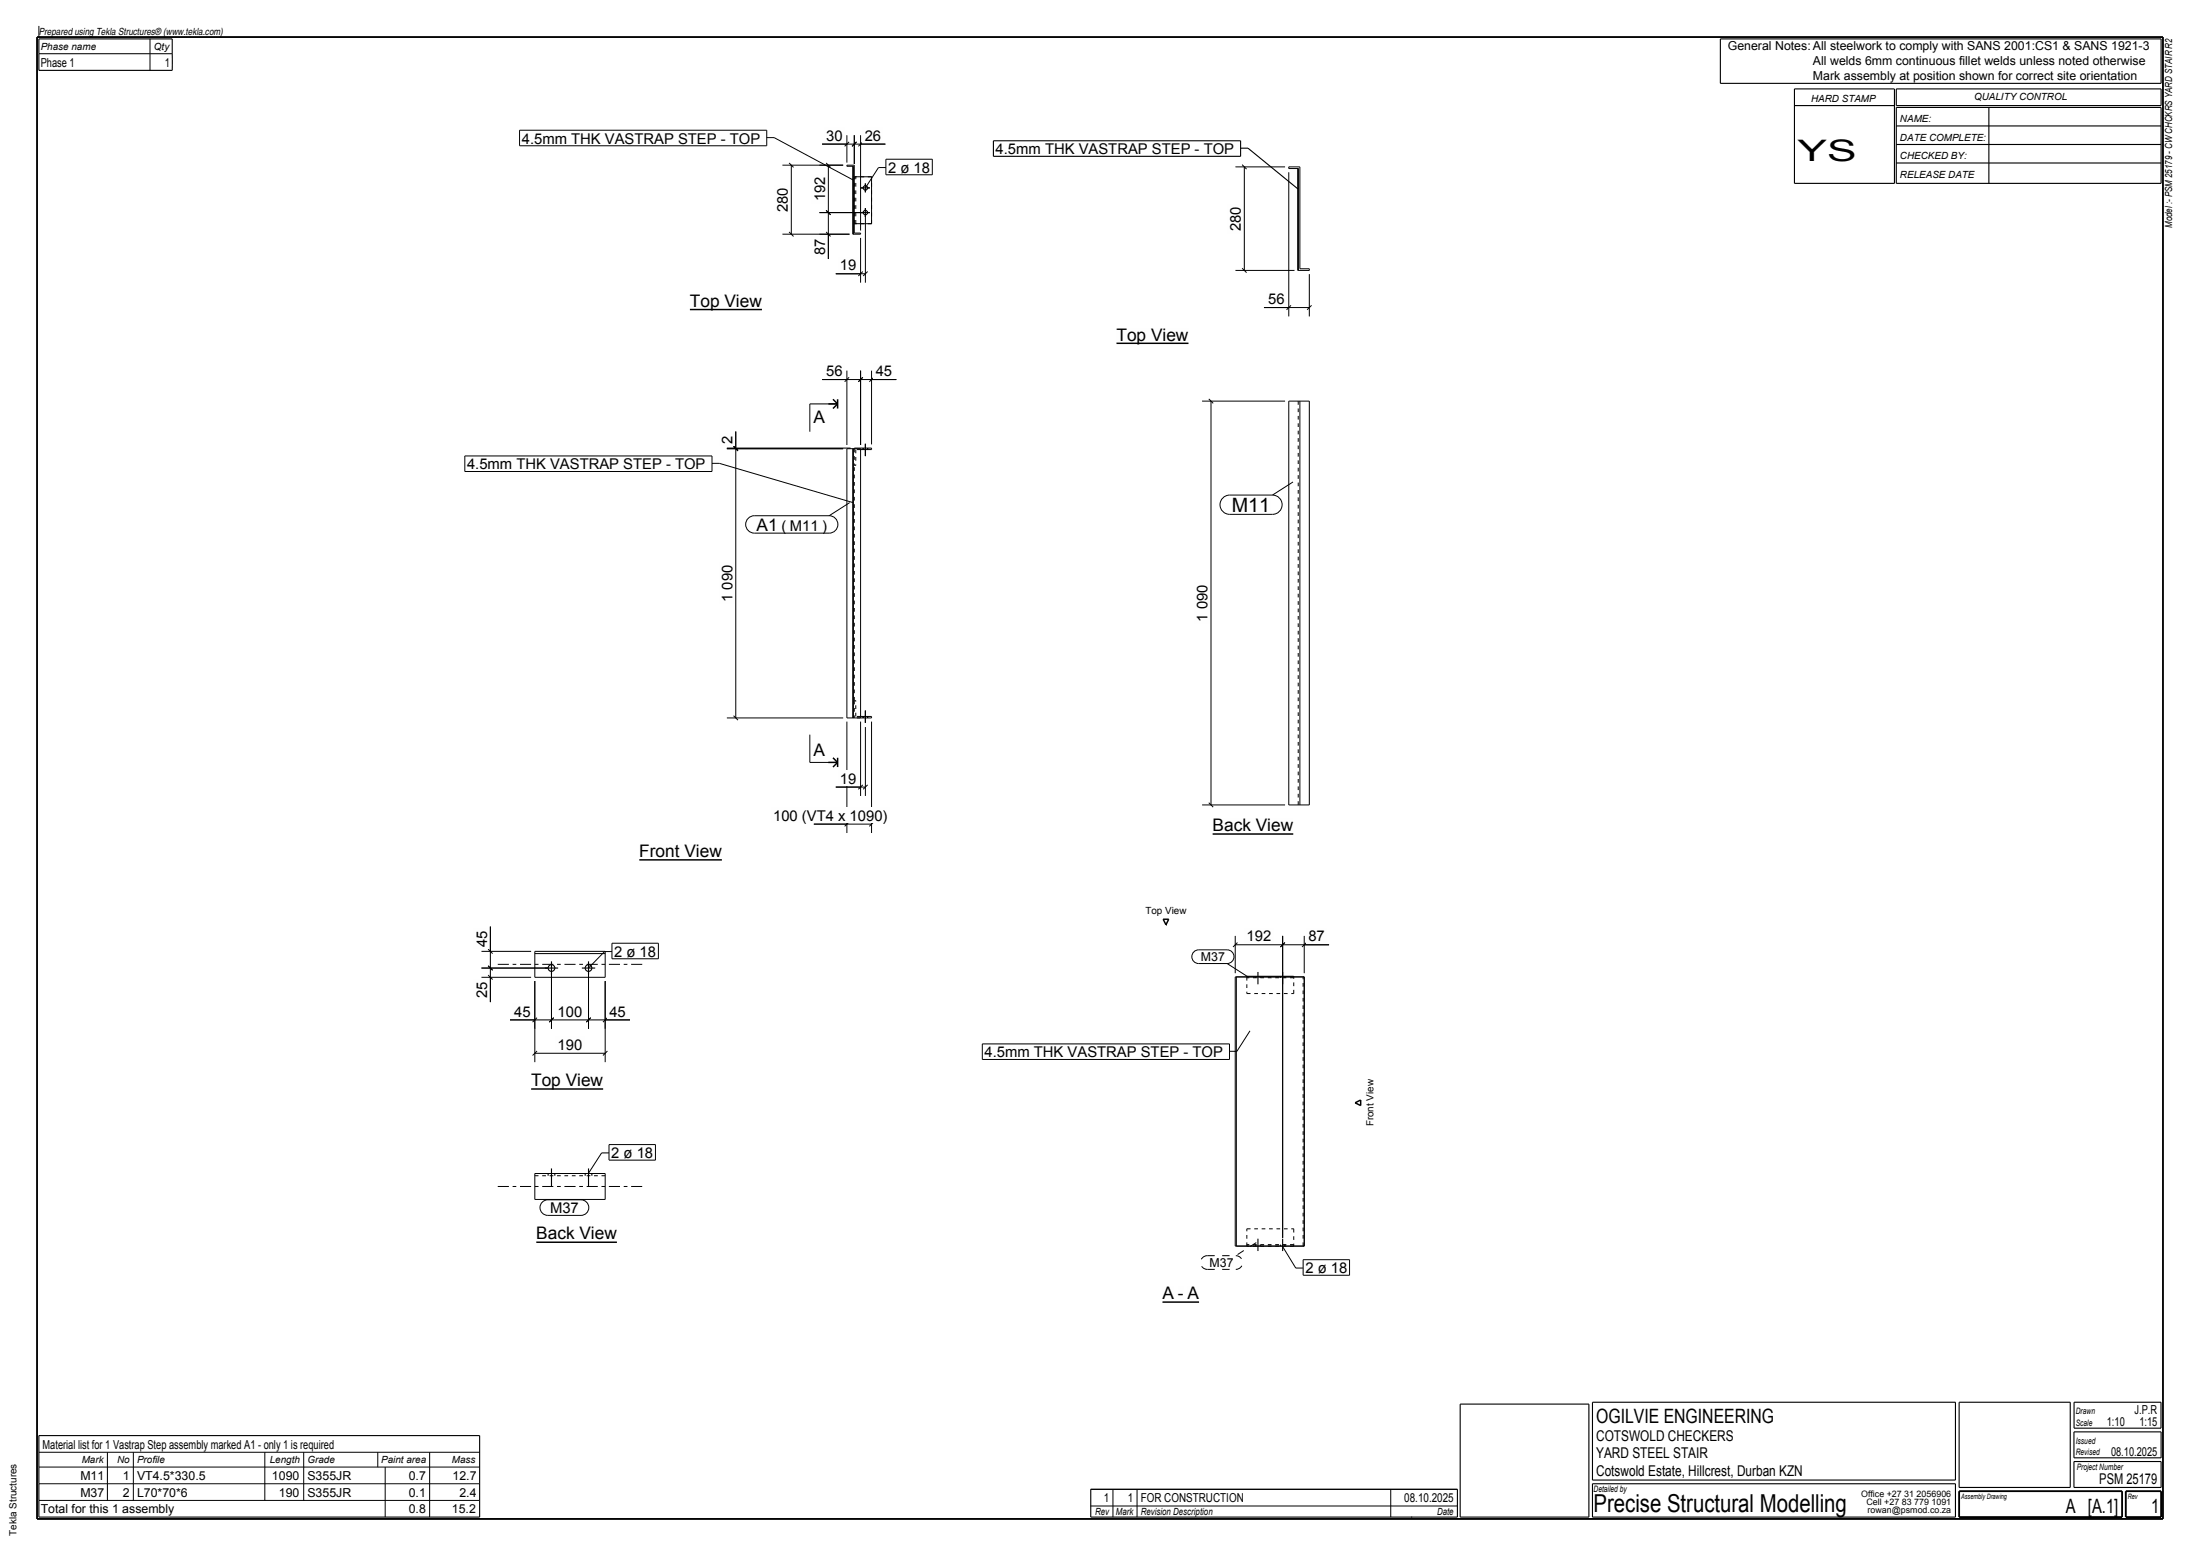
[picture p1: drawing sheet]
<svg xmlns="http://www.w3.org/2000/svg" width="594mm" height="420mm" viewBox="0 0 594 420" stroke-linecap="round" stroke-linejoin="round" font-family="sans-serif">
<path d="M10 10h574v400h-574z" fill="none" stroke="#000" stroke-width=".5"/>
<path d="M172.6 232.1h22.3" fill="none" stroke="#000" stroke-width=".4"/>
<path d="M172.6 227.8h22.3v3.5h-22.3z" fill-rule="evenodd" fill="#fefefb"/>
<path d="M186.3 83.6h19.4" fill="none" stroke="#000" stroke-width=".4"/>
<path d="M186.3 79.3h19.4v3.5h-19.4z" fill-rule="evenodd" fill="#fefefb"/>
<path d="M313.9 351.5h9.8" fill="none" stroke="#000" stroke-width=".4"/>
<g fill="#fefefb">
<path d="M313.9 347.2h3.1v3.5h-3.1z" fill-rule="evenodd"/>
<path d="M318 347.2h1.6v3.5h-1.6z" fill-rule="evenodd"/>
<path d="M320.6 347.2h3.1v3.5h-3.1z" fill-rule="evenodd"/>
</g>
<path d="M314.1 248.1h1.5l-.8 1.5zM143.4 293.9h19.5M365.9 297.7l1.5-.8v1.5z" fill="none" stroke="#000" stroke-width=".4"/>
<path d="M143.4 289.7h19.5v3.5h-19.5z" fill-rule="evenodd" fill="#fefefb"/>
<path d="M144.8 335.3h21.8" fill="none" stroke="#000" stroke-width=".4"/>
<path d="M144.8 331.1h21.8v3.5h-21.8z" fill-rule="evenodd" fill="#fefefb"/>
<path d="M301.5 92.7h19.4" fill="none" stroke="#000" stroke-width=".4"/>
<path d="M301.5 88.4h19.4v3.5h-19.4z" fill-rule="evenodd" fill="#fefefb"/>
<path d="M327.4 225.1h21.8" fill="none" stroke="#000" stroke-width=".4"/>
<path d="M327.4 220.9h21.8v3.5h-21.8z" fill-rule="evenodd" fill="#fefefb"/>
<g fill="none" stroke="#000" stroke-width=".27" stroke-dasharray="1 1 1 1" stroke-linecap="butt">
<path d="M235.3 47.7h-4.6M230.7 60.4v-12.7M231.1 60.4v-12.7M235.3 60.4h-4.6M235.3 60.4v-12.7M230.7 121.1v4.5M231.1 121.4v4.2M231.1 125.6h-.4M232.4 121.4h-1.3M230.7 189.1v4.7M230.7 189.1v-63.5M231.1 193.4v-4.3"/>
<path d="M231.1 189.1h-.4M232.4 193.8h-1.7M232.4 193.4h-1.3M350.5 217.3v-109M336.6 263.7v4.5M336.6 268.2h12.7M349.3 263.9h-12.7M349.3 268.2v-4.5M163.4 317.4h-19M336.6 336.4v-4.7M336.6 331.7h12.7M349.3 331.7v4.7"/>
<path d="M349.3 336.4h-12.7M349.3 336h-12.7M351.8 336.4v-72.7"/>
</g>
<g fill="none" stroke="#000" stroke-width=".3">
<path d="M10.5 10.5h36v8.5h-36zM464.5 10.5h119v12h-119zM335 40h2l13.5 11M484.5 24h27v25.5h-27zM484.5 28.5h27M512 24h71.5v4.5h-71.5zM512 29h71.5v20.5h-71.5zM512 34h71.5M512 39h71.5M537 29v20.5M232.5 50.7h2.4M232.5 57.4h2.4"/>
<path d="M233.7 49.5v2.4M233.7 56.2v2.4M512 44h71.5M233.7 119.8v3.3M233.1 120.9v.5M234.3 120.9v.5M233.1 193.4v.4M233.7 191.8v3.3M234.3 193.4v.4M148.9 259.5v3.6M158.9 259.5v3.6M147.1 261.3h3.6"/>
<path d="M157.1 261.3h3.6M339 263.5v.4M339.6 262.4v3.3M340.2 263.5v.4M345.7 263.5v.4M346.3 262.4v3.3M346.9 263.5v.4M148 316.8v.6M148.9 315.4v5M149.8 316.8v.6M158 316.8v.6M158.9 315.4v5"/>
<path d="M159.8 316.8v.6M339 336v.4M339.6 334.4v3.3M340.2 336v.4M345.7 336v.4M346.3 334.4v3.3M346.9 336v.4M394.3 379h34.7v30.5h-34.7zM430 378.5h98v21h-98zM529 378.5h30v23h-30zM560 378.5h23.5v7h-23.5zM10.5 387.5h119v22h-119z"/>
<path d="M560 394.5h23.5v7h-23.5zM560 386.5h23.5v7h-23.5zM294.5 402h99v7.5h-99zM430 400.5h98v9h-98z"/>
<circle cx="233.7" cy="50.7" r=".6"/>
<circle cx="233.7" cy="57.4" r=".6"/>
<circle cx="148.9" cy="261.3" r=".9"/>
<circle cx="158.9" cy="261.3" r=".9"/>
</g>
<g fill="none" stroke="#000" stroke-width=".27">
<path d="M10.5 7v3M10.5 14.5h36M40.5 10.5v8.5M207 37.1h2l21.3 11.5M222 38.9h17.1M228.7 36.5v7.4M229.3 38.3l-1.2 1.2M230.7 36.5v7.8M231.3 38.3l-1.2 1.2M232.4 36.5v25.7M233 38.3l-1.2 1.2M211.3 44.6h16.4"/>
<path d="M213.1 44l1.2 1.2M213.7 44.6v18.6M221.3 57.4h11.4M223.1 56.8l1.2 1.2M223.1 44l1.2 1.2M223.7 44.6v25.3M230.3 44.9v18.3h2.1v-.3h-1.7v-18.3h-2v.3h1.7v18.3M230.7 47.7h4.6v12.7h-4.6M233.7 58.4v17.9M239.2 45.2h-2l-3.5 5.5M333.6 45h13.4M335.4 44.4l1.2 1.2"/>
<path d="M336 45v28M348 46.5v38.9M350.4 45.5v27.5h3.1v-.5h-2.5v-27.5h-3v.5h2.5v27.5M211.3 63.2h18.1M213.1 62.6l1.2 1.2M223.1 62.6l1.2 1.2M225.7 73.9h8M232.4 64.2v12.1M233 73.3l-1.2 1.2M234.3 73.3l-1.2 1.2M333.6 73h15.9M335.4 72.4l1.2 1.2"/>
<path d="M353.5 74v11.4M341.3 83h12.2M348.6 82.4l-1.2 1.2M354.1 82.4l-1.2 1.2M198.7 116.5v77.3M222 102.4h20M226.2 109h-7.5v7.5M228.7 100v20.1M229.3 101.9l-1.2 1.1M232.4 100v20.1M233 101.9l-1.2 1.1M235.3 100v19.9"/>
<path d="M235.9 101.9l-1.2 1.1M324.6 108.3h22.4M326.4 107.7l1.2 1.2M327 108.3v109M348 108.3h5.5v109h-5.5zM351 108.3v109M192.2 125.1h2l36.1 10.6M196.3 120.9h33.4M196.3 121.1h31.4M198.1 120.5l1.2 1.2M198.1 120.4l1.2 1.1M229.4 135.7l-5.5 3.5"/>
<path d="M230.3 121.1v72.7M230.4 121.1v72.7M230.7 121.1v-.2h4.6v.5h-2.9M349.1 130.1l-5.5 3.5M196.3 193.8h31.4M198.1 193.2l1.2 1.2M218.7 198.3v7.5h7.5M228.7 194.8v30M232.4 193.4h2.9v.4h-6.6v-72.7h3.7v72.7M232.4 194.8v20.1M233.7 196.3v18.6M235.3 194.8v30"/>
<path d="M225.7 212.4h8M233 211.9l-1.2 1.1M234.3 211.9l-1.2 1.1M324.6 217.3h22.4M326.4 216.7l1.2 1.2M219.7 222.4h15.6M229.3 221.8l-1.2 1.2M235.9 221.8l-1.2 1.2M130 256.8h13.4M131.8 256.2l1.2 1.2M132.4 250.1v20.4M144.4 256.8h19v7h-19z"/>
<path d="M144.4 257.4h19M165.2 256.8h-2l-4.3 4.5M333.5 252.6v10.1M333.5 255h25.3M334.1 254.4l-1.2 1.2M346.3 252.6v81.6M346.9 254.4l-1.2 1.2M352.1 252.6v10.1M352.7 254.4l-1.2 1.2M130 263.8h13.4M130 261.3h17.9M131.8 260.7l1.2 1.2"/>
<path d="M131.8 263.2l1.2 1.2M137.7 275.3h32.4M144.4 264.8v21.9M145 274.7l-1.2 1.2M148.9 262.3v15.4M149.5 274.7l-1.2 1.2M158.9 262.3v15.4M159.5 274.7l-1.2 1.2M163.4 264.8v21.9M164 274.7l-1.2 1.2M331.3 260.1l5.6 3.5M333.5 263.7h18.6v72.7h-18.6z"/>
<path d="M333.8 263.7v72.7M336.6 263.7v-.2h12.7v.2M337.5 278.2l-3.5 5.6h-2M144.4 284.3h19M145 283.7l-1.2 1.2M164 283.7l-1.2 1.2M144.4 316.8h19v7h-19zM164.4 311.2h-2l-3.5 5.5M346.3 336.5l3.5 5.8h2M10.5 392h119M10.5 396h119M29 392v13"/>
<path d="M36 392v13M71.5 392v13M82 392v13M102 392v4M104 396v13.5M116 392v17.5M10.5 400.5h119M10.5 405h119M294.5 402h99M294.5 406.5h99M300.5 402v7.5M307 402v7.5"/>
<path d="M375.5 402v7.5M381 409.5h.1"/>
</g>
<path d="M134.4 260.3h39M134.4 320.3h39" fill="none" stroke="#000" stroke-width=".27" stroke-dasharray="3 1 1 1" stroke-linecap="butt"/>
<path d="M339.2 335.4l-5.5 3.5" fill="none" stroke="#000" stroke-width=".27" stroke-dasharray="2 2" stroke-linecap="butt"/>
<path d="M529 402.5h44v7h-44zM574 402.5h9.5v7h-9.5z" fill="none" stroke="#000" stroke-width=".5"/>
<path d="M219.7 110.8h3.1v3.5h-3.1z" fill-rule="evenodd" fill="#fefefb"/>
<path d="M223.7 109h2.5M224.9 107.8l1.3 1.2M226.2 107.8v2.5M226.2 109l-1.3 1.3" fill="none" stroke="#000" stroke-width=".4"/>
<path d="M219.7 200.5h3.1v3.5h-3.1z" fill-rule="evenodd" fill="#fefefb"/>
<path d="M223.7 205.8h2.5M224.9 204.5l1.3 1.3M226.2 204.5v2.5M226.2 205.8l-1.3 1.2" fill="none" stroke="#000" stroke-width=".4"/>
<g fill="#fefefb">
<path d="M204.3 139.8h5.7v3.5h-5.7z" fill-rule="evenodd"/>
<path d="M204.3 139.8h5.7v3.5h-5.7z" fill-rule="evenodd"/>
<path d="M211 140.3h1.4v3h-1.4z" fill-rule="evenodd"/>
<path d="M211 140.3h1.4v3h-1.4z" fill-rule="evenodd"/>
<path d="M213.3 140.3h7.7v3h-7.7z" fill-rule="evenodd"/>
<path d="M213.3 140.3h7.7v3h-7.7z" fill-rule="evenodd"/>
<path d="M221.9 140.3h1.4v3h-1.4z" fill-rule="evenodd"/>
<path d="M221.9 140.3h1.4v3h-1.4z" fill-rule="evenodd"/>
</g>
<path d="M202.2 139.7l1.5-.5h20.2a2.35 2.35 0 0 1 2.3 2.4 2.35 2.35 0 0 1-2.3 2.3h-20.2a2.35 2.35 0 0 1-2.2-1.6 2.35 2.35 0 0 1 .7-2.6z" fill="none" stroke="#000" stroke-width=".27"/>
<g fill="#fefefb">
<path d="M126.1 123.7h65.5v3h-65.5z" fill-rule="evenodd"/>
<path d="M126.1 123.7h65.5v3h-65.5z" fill-rule="evenodd"/>
</g>
<path d="M125.5 123.1h66.7v4.2h-66.7z" fill="none" stroke="#000" stroke-width=".27"/>
<g fill="#fefefb">
<path d="M194.2 117h4.2v3.4h-4.2z" fill-rule="evenodd"/>
<path d="M194.2 151.8h4.2v11.3h-4.2z" fill-rule="evenodd"/>
<path d="M226.2 208h5.6v4.1h-5.6z" fill-rule="evenodd"/>
<path d="M235.8 97.9h5.7v4.3h-5.7z" fill-rule="evenodd"/>
<path d="M222.5 97.9h5.6v4.3h-5.6z" fill-rule="evenodd"/>
<path d="M208.1 217.9h32.1v4.2h-32.1z" fill-rule="evenodd"/>
<path d="M222.5 34.4h5.6v4.2h-5.6z" fill-rule="evenodd"/>
<path d="M239.8 43.6h11.3v3h-11.3z" fill-rule="evenodd"/>
<path d="M239.8 43.6h11.3v3h-11.3z" fill-rule="evenodd"/>
</g>
<path d="M239.2 43h12.5v4.2h-12.5z" fill="none" stroke="#000" stroke-width=".27"/>
<g fill="#fefefb">
<path d="M140.9 35.7h65.5v3h-65.5z" fill-rule="evenodd"/>
<path d="M140.9 35.7h65.5v3h-65.5z" fill-rule="evenodd"/>
</g>
<path d="M140.3 35.1h66.7v4.2h-66.7z" fill="none" stroke="#000" stroke-width=".27"/>
<g fill="#fefefb">
<path d="M226.2 69.4h5.6v4.2h-5.6z" fill-rule="evenodd"/>
<path d="M219.2 47h4.2v7.9h-4.2z" fill-rule="evenodd"/>
<path d="M219.2 63.7h4.2v5.7h-4.2z" fill-rule="evenodd"/>
<path d="M209.2 50h4.2v7.8h-4.2z" fill-rule="evenodd"/>
<path d="M232.9 34.4h5.6v4.2h-5.6z" fill-rule="evenodd"/>
<path d="M324.2 257h6.5v2.5h-6.5z" fill-rule="evenodd"/>
<path d="M324.2 257h6.5v2.5h-6.5z" fill-rule="evenodd"/>
</g>
<path d="M322.3 256.9l1.3-.5h7.7a1.85 1.85 0 0 1 1.9 1.8 1.85 1.85 0 0 1-1.9 1.9h-7.7a1.85 1.85 0 0 1-1.7-1.2 1.85 1.85 0 0 1 .4-2z" fill="none" stroke="#000" stroke-width=".27"/>
<g fill="#fefefb">
<path d="M326.6 339.5h6.5v2.5h-6.5z" fill-rule="evenodd"/>
<path d="M326.6 339.5h6.5v2.5h-6.5z" fill-rule="evenodd"/>
</g>
<path d="M326 338.9h7.7M326 338.9a1.85 1.85 0 0 0-1.9 1.9 1.85 1.85 0 0 0 1.9 1.8M326 342.6h7.7M333.7 342.6a1.85 1.85 0 0 0 1.8-1.8 1.85 1.85 0 0 0-1.8-1.9" fill="none" stroke="#000" stroke-width=".27" stroke-dasharray="2 2" stroke-linecap="butt"/>
<g fill="#fefefb">
<path d="M352.4 340.6h11.4v3h-11.4z" fill-rule="evenodd"/>
<path d="M352.4 340.6h11.4v3h-11.4z" fill-rule="evenodd"/>
</g>
<path d="M351.8 340h12.6v4.2h-12.6z" fill="none" stroke="#000" stroke-width=".27"/>
<g fill="#fefefb">
<path d="M265.8 282.4h65.6v3h-65.6z" fill-rule="evenodd"/>
<path d="M265.8 282.4h65.6v3h-65.6z" fill-rule="evenodd"/>
</g>
<path d="M265.2 281.8h66.8v4.2h-66.8z" fill="none" stroke="#000" stroke-width=".27"/>
<g fill="#fefefb">
<path d="M352.7 250.5h5.6v4.2h-5.6z" fill-rule="evenodd"/>
<path d="M336 250.5h7.8v4.2h-7.8z" fill-rule="evenodd"/>
<path d="M138.2 270.8h5.7v4.2h-5.7z" fill-rule="evenodd"/>
<path d="M165.8 255.2h11.4v3h-11.4z" fill-rule="evenodd"/>
<path d="M165.8 255.2h11.4v3h-11.4z" fill-rule="evenodd"/>
</g>
<path d="M165.2 254.6h12.6v4.2h-12.6z" fill="none" stroke="#000" stroke-width=".27"/>
<g fill="#fefefb">
<path d="M163.9 270.8h5.7v4.2h-5.7z" fill-rule="evenodd"/>
<path d="M150 270.8h7.8v4.2h-7.8z" fill-rule="evenodd"/>
<path d="M150 279.8h7.8v4.2h-7.8z" fill-rule="evenodd"/>
<path d="M127.9 250.6h4.2v5.7h-4.2z" fill-rule="evenodd"/>
<path d="M127.9 264.3h4.2v5.7h-4.2z" fill-rule="evenodd"/>
<path d="M148.5 324.5h7.8v3h-7.8z" fill-rule="evenodd"/>
<path d="M148.5 324.5h7.8v3h-7.8z" fill-rule="evenodd"/>
</g>
<path d="M146.4 324.5l.9-.6h.6h9a2.1 2.1 0 0 1 2.1 2.1 2.1 2.1 0 0 1-2.1 2.1h-9a2.1 2.1 0 0 1-1.9-1.3 2.1 2.1 0 0 1 .4-2.3z" fill="none" stroke="#000" stroke-width=".27"/>
<g fill="#fefefb">
<path d="M165 309.5h11.4v3h-11.4z" fill-rule="evenodd"/>
<path d="M165 309.5h11.4v3h-11.4z" fill-rule="evenodd"/>
</g>
<path d="M164.4 308.9h12.6v4.2h-12.6z" fill="none" stroke="#000" stroke-width=".27"/>
<g fill="#fefefb">
<path d="M341.8 78.5h5.6v4.2h-5.6z" fill-rule="evenodd"/>
<path d="M268.8 38.6h65.6v3h-65.6z" fill-rule="evenodd"/>
<path d="M268.8 38.6h65.6v3h-65.6z" fill-rule="evenodd"/>
</g>
<path d="M268.2 38h66.8v4.2h-66.8z" fill="none" stroke="#000" stroke-width=".3"/>
<g fill="#fefefb">
<path d="M331.5 55.1h4.2v7.9h-4.2z" fill-rule="evenodd"/>
<path d="M322.5 157.2h4.2v11.2h-4.2z" fill-rule="evenodd"/>
<path d="M332.6 134.2h10.4v4h-10.4z" fill-rule="evenodd"/>
<path d="M332.6 134.2h10.4v4h-10.4z" fill-rule="evenodd"/>
</g>
<path d="M330.4 134.2l1.6-.6h11.6a2.6 2.6 0 0 1 2.6 2.6 2.6 2.6 0 0 1-2.6 2.6h-11.6a2.6 2.6 0 0 1-2.5-1.7 2.6 2.6 0 0 1 .9-2.9z" fill="none" stroke="#000" stroke-width=".27"/>
<text font-size="8" x="485.4" y="43.5">YS</text>
<text font-size="6.7" x="430.3" y="408.2">Precise Structural Modelling</text>
<g font-size="5.3">
<text x="332.6" y="138.2">M11</text>
<text x="431" y="384">OGILVIE ENGINEERING</text>
<text x="557.8" y="408.5">A [A.1]</text>
<text x="580.8" y="408.5">1</text>
</g>
<g font-size="4.7">
<text x="186.3" y="82.8">Top View</text>
<text x="301.5" y="91.9">Top View</text>
<text x="219.7" y="114.3">A</text>
<text x="204.3" y="143.3">A1</text>
<text x="219.7" y="204">A</text>
<text x="327.4" y="224.4">Back View</text>
<text x="172.6" y="231.3">Front View</text>
<text x="143.4" y="293.2">Top View</text>
<text x="144.8" y="334.6">Back View</text>
<text x="313.9" y="350.7">A - A</text>
</g>
<g font-size="4">
<text x="140.9" y="38.7">4.5mm THK VASTRAP STEP - TOP</text>
<text x="223.1" y="38">30</text>
<text x="233.5" y="38">26</text>
<text x="268.8" y="41.6">4.5mm THK VASTRAP STEP - TOP</text>
<text x="239.8" y="46.6">2 ø 18</text>
<text x="212.8" y="57.2" transform="rotate(-90 212.8 57.2)">280</text>
<text x="222.8" y="54.3" transform="rotate(-90 222.8 54.3)">192</text>
<text x="335.1" y="62.4" transform="rotate(-90 335.1 62.4)">280</text>
<text x="222.8" y="68.8" transform="rotate(-90 222.8 68.8)">87</text>
<text x="226.8" y="73">19</text>
<text x="342.4" y="82.1">56</text>
<text x="223.1" y="101.5">56</text>
<text x="236.4" y="101.5">45</text>
<text x="197.8" y="119.8" transform="rotate(-90 197.8 119.8)">2</text>
<text x="126.1" y="126.7">4.5mm THK VASTRAP STEP - TOP</text>
<text x="211" y="143.3">(</text>
<text x="213.3" y="143.3">M11</text>
<text x="221.9" y="143.3">)</text>
<text x="197.8" y="162.5" transform="rotate(-90 197.8 162.5)">1 090</text>
<text x="326.1" y="167.8" transform="rotate(-90 326.1 167.8)">1 090</text>
<text x="226.8" y="211.5">19</text>
<text x="208.7" y="221.5">100 (VT4 x 1090)</text>
<text x="131.5" y="255.7" transform="rotate(-90 131.5 255.7)">45</text>
<text x="336.6" y="254.1">192</text>
<text x="353.3" y="254.1">87</text>
<text x="165.8" y="258.2">2 ø 18</text>
<text x="131.5" y="269.4" transform="rotate(-90 131.5 269.4)">25</text>
<text x="138.8" y="274.4">45</text>
<text x="150.6" y="274.4">100</text>
<text x="164.5" y="274.4">45</text>
<text x="150.6" y="283.4">190</text>
<text x="265.8" y="285.4">4.5mm THK VASTRAP STEP - TOP</text>
<text x="165" y="312.5">2 ø 18</text>
<text x="148.5" y="327.5">M37</text>
<text x="352.4" y="343.6">2 ø 18</text>
<text x="431" y="389">COTSWOLD CHECKERS</text>
<text x="431" y="393.5">YARD STEEL STAIR</text>
<text x="431" y="398.5">Cotswold Estate, Hillcrest, Durban KZN</text>
<text x="566.8" y="400.5">PSM 25179</text>
</g>
<g font-size="3.3">
<text x="11" y="18">Phase 1</text>
<text x="44.5" y="18">1</text>
<text x="466.5" y="13.5">General Notes: All steelwork to comply with SANS 2001:CS1 &amp; SANS 1921-3</text>
<text x="489.5" y="17.5">All welds 6mm continuous fillet welds unless noted otherwise</text>
<text x="489.5" y="21.5">Mark assembly at position shown for correct site orientation</text>
<text x="324.2" y="259.5">M37</text>
<text x="326.6" y="342">M37</text>
<text x="576.3" y="381.7">J.P.R</text>
<text x="568.8" y="385">1:10</text>
<text x="577.6" y="385">1:15</text>
<text x="11.5" y="391">Material list for 1 Vastrap Step assembly marked A1 - only 1 is required</text>
<text x="570" y="393">08.10.2025</text>
<text x="21.7" y="399.5">M11</text>
<text x="33.1" y="399.5">1</text>
<text x="37" y="399.5">VT4.5*330.5</text>
<text x="73.4" y="399.5">1090 S355JR</text>
<text x="110.4" y="399.5">0.7</text>
<text x="122.2" y="399.5">12.7</text>
<text x="21.7" y="404">M37</text>
<text x="33.1" y="404">2</text>
<text x="37" y="404">L70*70*6</text>
<text x="75.3" y="404">190 S355JR</text>
<text x="110.4" y="404">0.1</text>
<text x="124" y="404">2.4</text>
<text x="298" y="405.5">1</text>
<text x="304.5" y="405.5">1 FOR CONSTRUCTION</text>
<text x="379.2" y="405.5">08.10.2025</text>
<text x="11" y="408.5">Total for this 1 assembly</text>
<text x="110.4" y="408.5">0.8</text>
<text x="122" y="408.5">15.2</text>
</g>
<g font-size="2.7">
<text x="10.5" y="9.5">Prepared using Tekla Structures® (www.tekla.com)</text>
<text x="11" y="13.5">Phase name</text>
<text x="41.6" y="13.5">Qty</text>
<text x="489" y="27.5">HARD STAMP</text>
<text x="533" y="27">QUALITY CONTROL</text>
<text x="513" y="33">NAME:</text>
<text x="513" y="38">DATE COMPLETE:</text>
<text x="513" y="43">CHECKED BY:</text>
<text x="513" y="48">RELEASE DATE</text>
<text x="586.5" y="61.5" transform="rotate(-90 586.5 61.5)">Model :- PSM 25179 - CW CHCKRS YARD STAIR R2</text>
<text x="309.2" y="246.6">Top View</text>
<text x="370.9" y="304" transform="rotate(-90 370.9 304)">Front View</text>
<text x="22.1" y="395">Mark</text>
<text x="31.6" y="395">No</text>
<text x="37" y="395">Profile</text>
<text x="72.8" y="395">Length</text>
<text x="83" y="395">Grade</text>
<text x="102.9" y="395">Paint area</text>
<text x="122" y="395">Mass</text>
<text x="295.7" y="409">Rev</text>
<text x="301.3" y="409">Mark</text>
<text x="308" y="409">Revision Description</text>
<text x="388" y="409">Date</text>
<text x="4.5" y="414.5" transform="rotate(-90 4.5 414.5)">Tekla Structures</text>
</g>
<g font-size="2.4">
<text x="560.5" y="381.7">Drawn</text>
<text x="560.5" y="385">Scale</text>
<text x="560.5" y="389.7">Issued</text>
<text x="560.5" y="392.7">Revised</text>
<text x="560.7" y="396.7">Project Number</text>
<text x="430.3" y="402.7">Detailed by</text>
<text x="502.5" y="404">Office +27 31 2056906</text>
<text x="504" y="406.2">Cell +27 83 779 1091</text>
<text x="504.3" y="408.5">rowan@psmod.co.za</text>
</g>
<g font-size="2">
<text x="529.5" y="404.5">Assembly Drawing</text>
<text x="574.5" y="404.5">Rev</text>
</g>
</svg>
